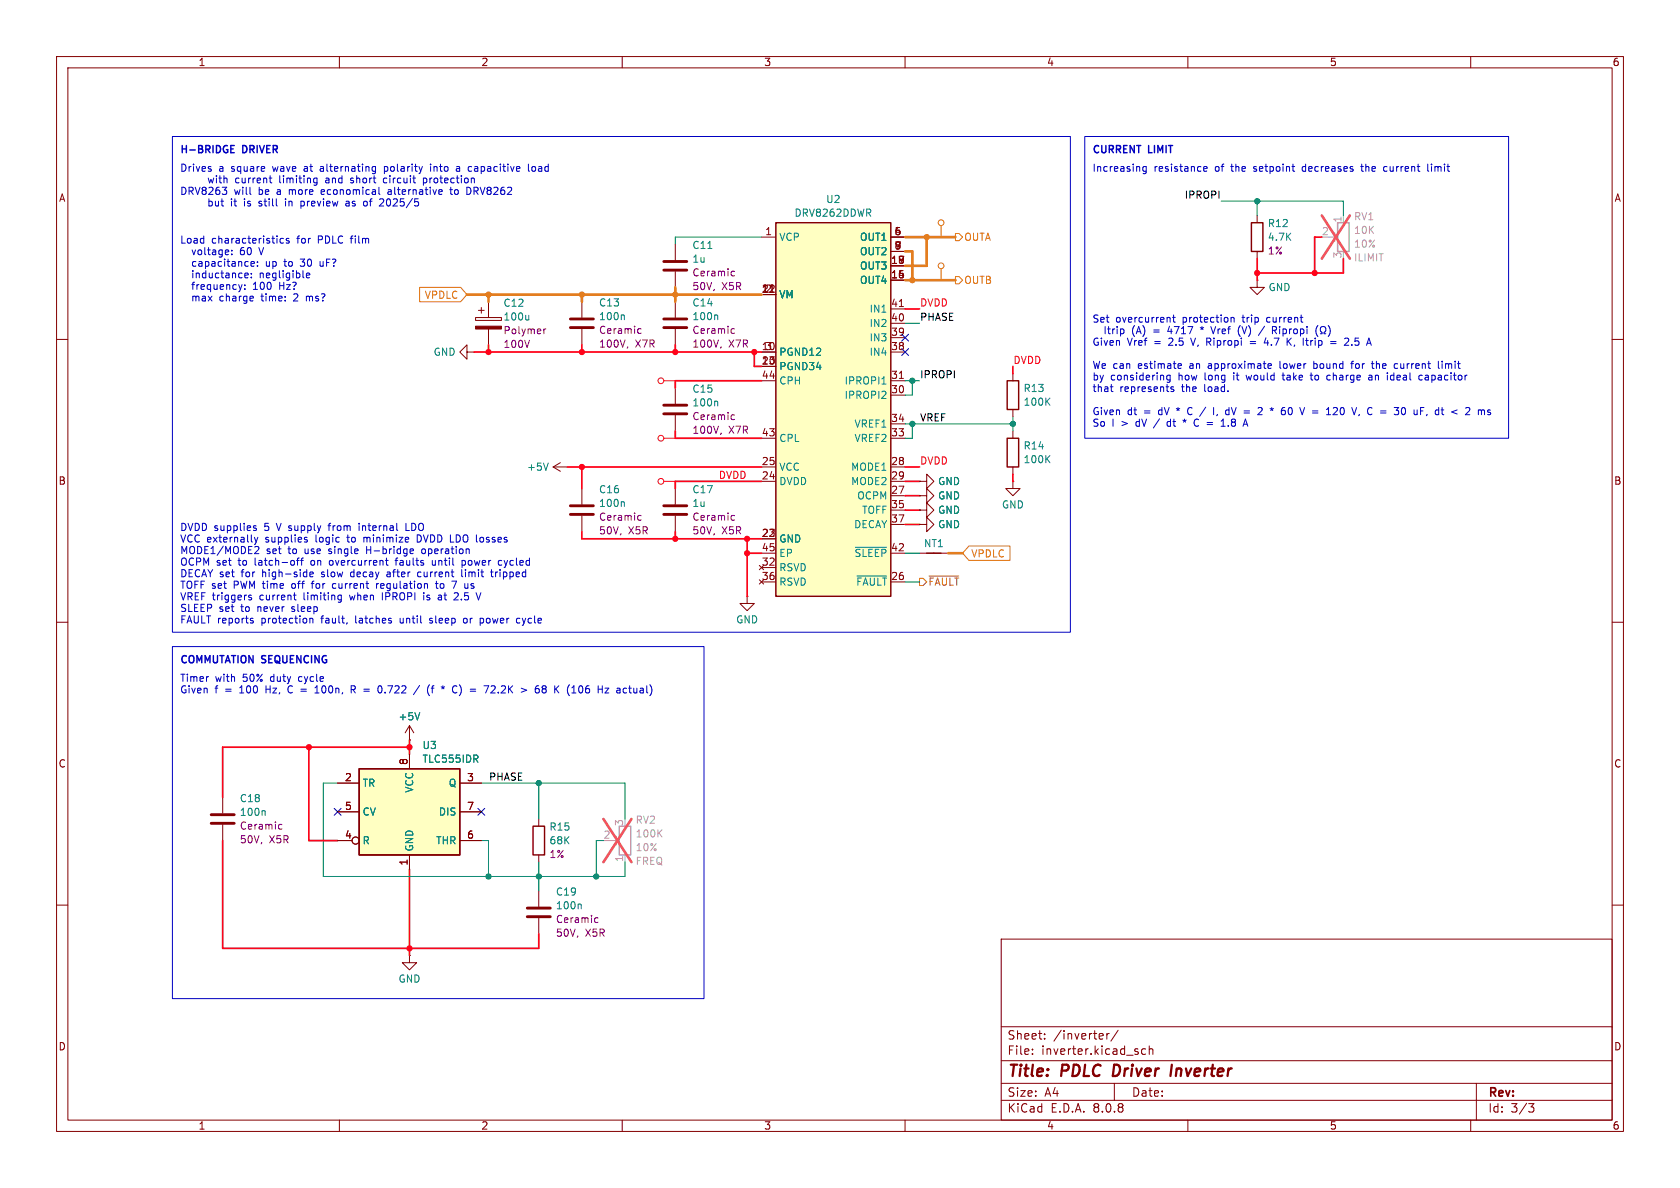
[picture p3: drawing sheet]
<svg xmlns="http://www.w3.org/2000/svg" width="297mm" height="210mm" viewBox="0 0 297 210" stroke-linecap="round" stroke-linejoin="round" font-family="sans-serif">
<g fill="none" stroke="#840000" stroke-width=".18">
<path d="M10 10h277v190h-277zM12 12h273v186h-273zM60 10v2M110 10v2M160 10v2M210 10v2M260 10v2M222.2 38.1v1.3M102.9 53.3v2.8M102.9 58.2v2.8M119.4 43.2v2.8M119.4 48v2.8"/>
<path d="M222.2 49.5v1.3h-1.2l1.2 1.3 1.3-1.3h-1.3M222.2 49.5h.1M222.2 44.5v1.2M10 60h2M119.4 68.6v2.8M119.4 73.4v2.8M179.1 66v1.3M179.1 72.4v1.3M179.1 76.2v1.3M285 60h2M97.8 82.6l1.3 .7M97.8 82.6h2.5"/>
<path d="M99.1 81.8l-1.3 .8M100.3 82.6h.1M119.4 86.4v2.8M119.4 91.2v2.8M162.6 87.6h1.2v-1.2l1.3 1.2-1.3 1.3v-1.3M162.6 87.6h.1M162.6 85.1h1.2v-1.3l1.3 1.3-1.3 1.3v-1.3M162.6 85.1h.1M162.6 92.7h1.2v-1.3l1.3 1.3-1.3 1.3v-1.3M162.6 92.7h.1M162.6 90.2h1.2v-1.3l1.3 1.3-1.3 1.2v-1.2M162.6 90.2h.1"/>
<path d="M162.6 97.8h5M179.1 85.1v1.3h1.2l-1.2 1.2-1.3-1.2h1.3M179.1 85.1h.1M179.1 82.6v1.2M10 110h2M285 110h2M72.4 130.8h.1M72.4 128.3l-.8 1.2M72.4 128.3v2.5M72.4 128.3l.8 1.2M95.2 144.8v1.3M95.2 151.1v1.3"/>
<path d="M95.2 157.5v2.8M10 160h2M72.4 168.9v1.3h1.3l-1.3 1.3-1.3-1.3h1.3M72.4 168.9h.1M95.2 162.3v2.8M177 166h108v32h-108zM285 160h2M60 198v2M110 198v2M160 198v2M177 194.5h108M177 191.5h108"/>
<path d="M177 187.5h108M177 181.5h108M182.5 186.3v.1M182.5 185.5v.1M184.7 183.6v.1M184.7 182.8v.1M195.7 182.7v1M196.1 182.7l-.3 .1-.1 .2M197 191.5v3M197.7 182.1l-1.3 2M202.5 185.5l-.4-.1-.3 .3v.4l.2 .2h.5M203.2 185.5l.2-.1 .3 .1 .1 .9"/>
<path d="M203.2 184.9v1.5M210 198v2M260 198v2M261 191.5v6.5M270.2 195.1h1l-.5 .6 .4 .1 .1 .5-.3 .3h-.4"/>
</g>
<path d="M197 188.2l-.3 2h.5M207.2 188.2l-.3 2" fill="none" stroke="#840000" stroke-width=".4"/>
<path d="M100.8 57.9h4.1M100.8 56.4h4.1M117.3 47.8h4.1M117.3 46.2h4.1M117.3 73.2h4.1M117.3 71.6h4.1M117.3 90.9h4.1M117.3 89.4h4.1M93.2 162.1h4.1M93.2 160.5h4.1" fill="none" stroke="#840000" stroke-width=".51"/>
<path d="M110.2 55.7l.2 .2v.6M125.1 43.9h.8M126.7 70.9l.2 .2v.7M185.1 70.9l.5 .7M185.6 70.4l-.7 .7M96.9 81.9l-.4 1.2M185.1 81.1l.5 .7M185.6 80.5l-.7 .8M74.2 126l-.4 1.3M102.6 159.8l.2 .2v.7" fill="none" stroke="#008484" stroke-width=".18"/>
<path d="M113 58.1l.3 .1M113.3 58.9h-.3M129.5 47.9l.4 .1M129.9 48.7l-.4 .1M111 61.3l-.1 .2M127.5 76.5l-.1 .3M129.5 73.3l.4 .1M129.9 74.1l-.4 .1M129.5 91.1l.4 .1M129.9 91.9l-.4 .1M105.4 162.2l.3 .1M105.7 163l-.3 .1" fill="none" stroke="#840084" stroke-width=".18"/>
<path d="M221.2 39.4h2.1v5.1h-2.1zM178.1 67.3h2v5.1h-2zM178.1 77.5h2v5.1h-2zM163.8 97.8h2.6M94.2 146.1h2.1v5h-2.1z" fill="none" stroke="#840000" stroke-width=".25"/>
<path d="M107.9 148.6h1.1M109 147.8v1.6M110.5 151.1v1.3M116.5 147.2l.5 .8M117 146.7l-.7 .7" fill="none" stroke="#a1a1a1" stroke-width=".18"/>
<path d="M109.5 146.1h2v5h-2z" fill="none" stroke="#a1a1a1" stroke-width=".25"/>
<path d="M106.7 144.8l4.9 7.6M111.6 144.8l-4.9 7.6" fill="none" stroke="#e65255" stroke-width=".46"/>
<path d="M63.5 135.9h17.8v15.2h-17.8z" fill="#ffffc2"/>
<path d="M63.5 135.9h17.8v15.2h-17.8z" fill="none" stroke="#840000" stroke-width=".25"/>
<g fill="none" stroke="#840000" stroke-width=".18">
<path d="M59.7 138.4h3.8M72.4 133.4v2.5M81.3 138.4h3.8M39.4 141v2.8M39.4 145.8v2.8M59.7 148.6h2.5M59.7 143.5h3.8M72.4 151.1v2.6M81.3 148.6h3.8M81.3 143.5h3.8"/>
<circle cx="62.9" cy="148.6" r=".63"/>
</g>
<path d="M84.1 134.1l.4 .6M84.4 133.6v.4M46.7 143.3l.2 .2v.6" fill="none" stroke="#008484" stroke-width=".18"/>
<path d="M37.3 145.5h4.1M37.3 144h4.1" fill="none" stroke="#840000" stroke-width=".51"/>
<path d="M49.5 145.7l.3 .1M49.8 146.5l-.3 .1" fill="none" stroke="#840084" stroke-width=".18"/>
<path d="M137.2 39.4h20.3v66h-20.3z" fill="#ffffc2"/>
<path d="M137.2 39.4h20.3v66h-20.3z" fill="none" stroke="#840000" stroke-width=".25"/>
<g fill="none" stroke="#840000" stroke-width=".18">
<path d="M84.1 56.1h4.5v.5h-4.5zM84.6 54.9h1M85.1 54.4v1M86.4 53.3v2.8M86.4 58.2v2.8M119.4 53.3v2.8M119.4 58.2v2.8M134.6 41.9h2.6M134.6 52.1h2.6M157.5 41.9h2.5M157.5 49.5h2.5M157.5 47h2.5"/>
<path d="M157.5 59.7h2.5M157.5 57.2h2.5M157.5 54.6h2.5M157.5 44.5h2.5M159 54.2h.7M82.5 62.2v-1.2l-1.2 1.2 1.2 1.3v-1.3h1.3M83.8 62.2h.1M134.6 62.2h2.6M134.6 64.8h2.6M134.6 67.3h2.6M134.6 77.5h2.6M157.5 62.2h2.5"/>
<path d="M157.5 69.9h2.5M157.5 67.3h2.5M157.5 77.5h2.5M157.5 74.9h2.5M159 66.9h.7M102.9 86.4v2.8M102.9 91.2v2.8M134.6 95.3h2.6M134.6 85.1h2.6M134.6 82.6h2.6M134.6 97.8h2.6M157.5 85.1h2.5"/>
<path d="M157.5 82.6h2.5M157.5 87.6h2.5M157.5 90.2h2.5M157.5 92.7h2.5M157.5 97.8h2.5M162.6 90.2h.1M162.6 92.7h.1M162.6 85.1h.1M162.6 87.6h.1M132.1 105.4v1.3h1.2l-1.2 1.3-1.3-1.3h1.3M132.1 105.4h.1M134.6 100.3h2.6"/>
<path d="M134.6 102.9h2.6M157.5 102.9h2.5M59.7 138.4h3.8M72.4 130.8h.1M72.4 133.4v2.5M81.3 138.4h3.8M59.7 148.6h2.5M59.7 143.5h3.8M72.4 151.1v2.6M81.3 148.6h3.8M81.3 143.5h3.8"/>
<circle cx="62.9" cy="148.6" r=".63"/>
</g>
<path d="M93.5 55.7v.9M93.5 56.5l-.2 .1M126.7 55.7l.2 .2v.6M155.9 67.9h.7M110.2 88.7l.2 .2v.6M151.2 96.7h5.5M151.5 101.8h5.2M74.2 126l-.4 1.3M84.1 134.1l.4 .6M84.4 133.6v.4" fill="none" stroke="#008484" stroke-width=".18"/>
<path d="M84.1 57.7h4.5v.5h-4.5z" fill="#840000" stroke="#840000" stroke-width=".18"/>
<path d="M96.1 58.2v.8M96.5 58.2l-.4 .2M129.5 58.1l.4 .1M129.9 58.9h-.4M127.5 61.3l-.1 .2M113 91.1l.3 .1M113.3 91.9l-.3 .1" fill="none" stroke="#840084" stroke-width=".18"/>
<path d="M117.3 57.9h4.1M117.3 56.4h4.1M100.8 90.9h4.1M100.8 89.4h4.1" fill="none" stroke="#840000" stroke-width=".51"/>
<path d="M237.5 38.1v1.3M234.9 41.9h1.1M236 41.1v1.6" fill="none" stroke="#a1a1a1" stroke-width=".18"/>
<path d="M236.5 39.4h2v5.1h-2z" fill="none" stroke="#a1a1a1" stroke-width=".25"/>
<path d="M233.7 38.1l4.9 7.6M238.6 38.1l-4.9 7.6" fill="none" stroke="#e65255" stroke-width=".46"/>
<g fill="none" stroke="#ff031a" stroke-width=".18">
<path d="M117.3 67.3h2.1M117.3 77.5h2.1M117.3 85.1h2.1"/>
<circle cx="116.8" cy="77.5" r=".51"/>
<circle cx="116.8" cy="67.3" r=".51"/>
<circle cx="116.8" cy="85.1" r=".51"/>
</g>
<g fill="none" stroke="#dd8500" stroke-width=".18">
<path d="M166.4 39.9v2M74.2 50.8h7.2l1.1 1.3-1.1 1.2h-7.2zM166.4 47.5v2M168.9 48.9h.6l.7 .6-.7 .7h-.6zM168.9 41.3h.6l.7 .6-.7 .6h-.6zM171.3 96.5h7.3v2.6h-7.3l-1.1-1.3z"/>
<circle cx="166.4" cy="39.4" r=".51"/>
<circle cx="166.4" cy="47" r=".51"/>
</g>
<path d="M162.6 102.2h.6l.6 .7-.6 .6h-.6zM164.2 101.8h5.3" fill="none" stroke="#848400" stroke-width=".18"/>
<g fill="none" stroke="#0000c2" stroke-width=".18">
<path d="M30.5 24.1h158.7v87.7h-158.7zM36.8 31.5l.3 .8 .2-.6 .2 .6 .3-.8M36.9 35.1v1.3M36.9 35.6h.4l.2 .2-.1 .6h-.5M37.3 29.9v.3M38.1 35.6v.8h.3l.2-.1M38.3 31.5v.8M38.6 35.6v.8M38.7 31.5h.5M38.9 31.1v1l.3 .2M39.1 35.6h.4M39.2 35.1v1.1l.3 .2"/>
<path d="M39.3 33.1h.8l-.4 .5M39.6 31.6l.2-.1h.3v.8M39.6 31.1v1.2M40 33.6l.1 .2-.1 .5M44.3 34.3l.1 .1M47.6 31.5h.5M47.8 31.1v1l.3 .2M53.2 36.4h.4M53.2 35.6v1.2M53.6 35.6h-.4M55.5 32.2l.2 .1h.3M56 31.5v1l-.2 .3-.3-.1"/>
<path d="M56 31.5h-.3l-.2 .1M57 29.4l-.4 .1M57.1 29.8h-.3l-.2 .2v.2l.5 .1M57.2 33.5h-.2l-.2 .2v.6l.4 .1M57.4 33.8l-.6 .1M61.2 35.6h.5M61.6 35.9h-.3l-.2 .2 .1 .3h.4M64.5 35.6h.3l.1 .2M64.9 36.2l-.1 .2h-.3M66 29.4l.4 .1M66.4 29.4v1.1l-.1 .1-.3 .1M66.4 30.2l-.4 .1"/>
<path d="M67 33.1v1.1l.2 .2M67.3 35.1l.4 .1 .1 .3-.7 .9h.7M68 30.2h.4M68 29.5h.4M68 29.4v1.3M68 31.5l-.2 .2v.4l.2 .2M68.6 33.6h.5M69 33.9h-.3l-.1 .2v.2l.4 .1M74.9 32.3h.4M74.9 31.5v1.3M75 31.5h.3M76.1 29v.1"/>
<path d="M76.1 29.4v.9M76.7 29.4v.9M76.8 29.5l-.1 .1M79.7 33.1v1.1l.3 .2M80.7 30.1l.1 .2 .5-.1M80.7 29.5h.5l.1 .8M81.3 29.7l-.5 .1-.1 .2M83.3 33.6l-.2 .6-.3 .2M83.9 29.9v.3M93.4 29v1.1l.2 .2M94.1 29.6l.2-.2 .3 .2 .1 .4-.1 .2-.3 .1-.2-.1zM191.8 24.1h74.9v53.4h-74.9z"/>
<path d="M202.6 29.4v1.1l-.2 .2-.3-.1M202.6 29.5l-.3-.1-.3 .3 .2 .5h.4M212.8 29.9l.6-.2-.1-.2-.3-.1-.2 .2 .1 .6h.4M228.4 29.4h.5M228.8 30.3h.1M230.3 29.5l-.1 .2 .1 .5M240.6 29.4h.4M240.7 29v1.1l.3 .2M245.2 29.5l-.4-.1-.2 .3 .1 .5h.5M252.4 29v1.1l.2 .2M253.1 29v.1M253.1 29.4v.9"/>
<path d="M41 44.9v.1M41 44.2v.2M43.3 51v.2M43.3 50.4v.1M43.8 49.1h-.3M43.9 48.5v.1l-.6 .1M44.4 47h.5M44.4 46.3l.4-.1 .2 .3-.6 .1M44.4 49v.1M44.4 48.3v.2M45.5 46.3v.1M45.5 47v.1"/>
<path d="M45.8 43.8l.4 1.2M50.1 42.2l-.3-.1-.3 .3 .1 .5h.5M51.1 42.2l-.3-.1-.2 .2 .1 .2 .4 .1v.3h-.5M52.6 52.5l-.7 .7h.8M53.1 45.8h.8M53.1 47l.2 .1M54.2 52.4v.8M54.2 49.1h.5M54.2 48.3h.4l.2 .3-.6 .1M54.5 52.4l-.3 .1M56.6 46.2v.7l.3 .2M206.7 56.1l.2 .2v.7"/>
<path d="M206.7 57.7l-.3 .9h.8M207.3 56.1h.5M207.5 55.7v1.1l.3 .2M210.5 59.8l.4 1.2M214.1 57.7l.4 1.3 .4-1.3M217.6 56.2l.2-.1 .3 .1 .1 .8M217.6 56.1v.9M219.1 59.2l.2 .3M219.3 57.5l-.2 .3M219.6 57.7l.4 1.3M223.6 57.7l-1.1 1.6M223.8 59.7l-.3 .9h.8"/>
<path d="M225.3 58.4l.4 .6M225.7 58l-.1 .3-.6 .1M228.3 59.8l-.7 .7M231 59.8v1.1l.3 .1M232.6 58.6l.4 .9M233 57.5l-.4 .9M233.4 59h.3v-.2a.54 .54 0 0 1-.3-.8 .54 .54 0 0 1 .8-.2 .58 .58 0 0 1-.1 1v.2h.3M234.8 57.5a1.46 1.46 0 0 1 0 2M237.7 59.9l.2-.1h.4l.1 .2v.3M196.5 69.2h.3M206.4 74.6l-.1 .1 .1 .6M206.9 66.3v1.1l-.3 .2-.3-.1"/>
<path d="M206.9 66.4l-.4-.1-.2 .3 .1 .5h.5M207.5 68.4h-.3l-.2 .2v.1l.5 .2v.3h-.5M208.4 64.3h.4l.1 .3-.6 .1M208.8 65.1h-.4M209.1 74.3l.3 .1M209.4 74.1v.3M209.4 74.4l-.2 .2M209.4 74.4l.2 .2M209.7 74.3l-.3 .1M210.2 72.1l-.2 .5 .2 .6M211.2 74.3a.66 .66 0 0 0 .4 1.1M214.5 72v1.3"/>
<path d="M215.2 73.4l-.1 .1M215.9 75.4h.7M216.2 74.1v1.3M216.9 72.5h.4M217.3 72v1.3M217.3 73.2l-.4 .1M219.9 75h.6M219.9 72.6h1M219.9 73h1M220.2 74.1l.4 1.3M220.3 66.3l.2 .9M221 60.7h1"/>
<path d="M222.4 72.2l.5-.2 .2 .4-.8 .9h.8M224.2 65.1h.5M224.2 64.3h.4l.2 .3-.6 .1M226.3 63.9v1l.2 .2M226.6 66.3h.5M226.8 65.9v1.1l.3 .2M227.7 60.3l.6 .7M228.2 72a.68 .68 0 0 0-.5 .7 .68 .68 0 0 0 .5 .6M231.6 66.3h.5M231.8 65.9v1.1l.3 .2M232.3 65.1h.3M232.3 63.9v1.2"/>
<path d="M232.6 64.3h-.3M234.8 66.3l.4 .1M235.2 67.1l-.4 .1M235.2 60.7h1M235.2 60.4h1M235.9 72l.4 .1 .1 .3-.7 .9h.7M238.8 64.3h.5M239 60.9v.1M239.3 63.9l-.3 .1v1.1M242 66.4h.5v.8M242.4 64.3h.5M242.5 66.6l-.4 .1-.2 .2 .2 .3 .4-.1"/>
<path d="M242.7 65.1h.2M245.9 67.1l.2 .1 .3-.1M246.4 66.4l-.3-.1-.2 .1M246.7 64.3h.4M247.1 65.1h-.4M251.1 66.3l.3 .1M251.4 67.1l-.3 .1M252.3 66.3l-.3 .1M252.4 66.7h-.3l-.2 .2 .1 .2 .4 .1M254.3 63.9v1l.2 .2M254.9 63.9v.1M254.9 64.3v.8"/>
<path d="M257.6 72.5l-1 .3 1 .4M259.6 72l.2 .3v.3l-.7 .7h.7M262.3 72.5l.1 .1v.7M44.9 93.3l.4 .1v.2l-.1 .2-.4-.1M44.9 93h.4M45 95l.3 .8M45.2 96.6l.4 .1 .2 .3-.8 .9h.8M45.3 95.8l-.3 .5M45.6 95l-.3 .8M52.4 99.1h.5M52.6 98.8v1.1M53.1 99.1h.5"/>
<path d="M53.6 98.6l-.3 .2v1.1M54 95.4l.3 .1 .1 .1-.2 .2h-.3M58 92.9h.5M58.3 99.2l-.1 .5 .3 .2M58.3 92.5l-.1 .2v1.1M61.3 95h.5M63.5 92.5v.1M63.5 92.9v.9M64.3 95v.8M64.7 95l-.4 .1M64.8 96.6v1.3M64.8 97.2h.7"/>
<path d="M68.5 99.9h.1M70 98.8v1.1M71.8 92.5v1.3h.6M72.7 97l.3 .1 .1 .2-.6 .1M73 97.8l-.3 .1M73.8 94.6v1.2h.4M75.1 97.1l-.3-.1-.2 .3v.5l.2 .1 .3-.1M76.4 99.1l.1 .8h.3l.2-.1M77 99.1v.8M81.7 99.1v1.2M82.2 99.2v.6l-.2 .1h-.3M88.3 99.1h.4"/>
<path d="M88.7 99.9h-.4M89.1 99.1l.3 .8M30.5 114.3h94v62.2h-94zM43.9 105.4l.6 .4-.2 .2h-.4M44.4 109.7l.3 .1 .1 .2-.2 .1h-.2M44.4 105.3l-.3-.1-.2 .2M44.4 109.3l.3 .1M51.9 105.2h.5M52.1 106h.3M54.8 101.5l.6-.1-.1-.2-.3-.1-.2 .2v.6h.5M54.8 109.3v.8M55 103.2h.5"/>
<path d="M55.3 109.5v.6M55.4 102.7l-.2 .2v1.1M59.2 103.2h-.3l-.1 .2v.5l.4 .1M60 105.2l.3 .1M60.3 106h-.3M60.3 105.2v1l-.1 .2-.3 .1M61.8 105.2l.2 .8M62.2 101.1l-.2 .3v.3l.2 .3M66.6 103.2v.8M66.6 103.3v.1M67.6 104.8v1.2M68.4 101.2h.5"/>
<path d="M68.9 101.5h-.3l-.2 .2v.2l.5 .1M70.7 109.3v.7l.4 .1M74.4 101.2l-.3-.1-.3 .3 .1 .5h.5M74.9 105.2v.8M75.9 110.1h.5M76.4 109.4l-.3-.1-.2 .2 .1 .2 .4 .1M77 103.2h.5M77.2 102.7v1.1l.3 .2M77.6 105.2l.4 .1 .1 .7M77.9 103.2l-.1 .2 .1 .5M78.1 106h-.5M78.1 105.5l-.5 .1"/>
<path d="M80.5 104.8h.4l.1 .3-.8 .9h.8M80.7 102.7l-.5 1.3M81.6 100.7v1.1l.2 .2M82.3 100.7v.1M82.3 101.1v.9M82.6 109.5l-.2-.2-.4 .1-.1 .1 .1 .6h.4l.2-.2M83.3 103.9l.3 .1M83.6 103.2l-.3 .1v.2l.3 .1M85 104.8l-.4 1.2M85.3 109.3l.2 .2v.4l-.2 .2M86.9 100.7v1.1l.3 .2M87.6 101.1v.9"/>
<path d="M87.7 101.2l-.1 .2M89.2 100.3h-.1M91.5 109.3l.4 .1M91.9 110.1h-.4M92.3 109.3l.3 .8M92.5 110.5l-.2 .1M50.9 121.8l.2 .6M55.7 122.5h.7M56 121.2v1.3M62.1 121.9l.6-.1 .1-.1v-.4l-.7-.1v1.3M62.4 121.9l.4 .6M67.2 121.2a.79 .79 0 0 1 0 1.3"/>
<path d="M74.2 121.2l-1.1 1.6M76.2 121.7h.5M76.7 121.2l-.3 .2v1.1M81.4 122.7l-.2 .3M85.6 121.2h.8l-.5 1.3M86.8 121.3l.5-.1 .2 .4-.7 .9h.7M94.7 121.8l-.1 .2M95.2 121.2l-.3 .1a.92 .92 0 0 0-.2 1.1M95.8 121.5l.3-.3h.2l.3 .3M100.4 122.6l.3 .4M100.7 121l-.3 .4M109.2 121.7h-.1"/>
<path d="M109.2 122l-.2 .2 .2 .3M112.6 122.4l-.4 .1M112.6 121.7v.8"/>
</g>
<path d="M40.8 26.3h.4M40.8 27h.6M40.8 25.7h.6" fill="none" stroke="#0000c2" stroke-width=".25"/>
<g fill="none" stroke="#ff031a" stroke-width=".3">
<path d="M160 54.6h2.6M222.2 45.7v3.8M233.7 41.9h-1.3v6.4M237.5 45.7v2.6h-15.3M83.8 62.2h50.8M86.4 61v1.2M102.9 61v1.2M119.4 61v1.2M119.4 76.2v1.3h15.2M133.3 62.2v2.6h1.3M134.6 67.3h-15.2v1.3M179.1 64.8v1.2"/>
<path d="M100.3 82.6h34.3M102.9 82.6v3.8M102.9 94v1.3h31.7M119.4 94v1.3M132.1 95.3v10.1M132.1 97.8h2.5M134.6 85.1h-15.2v1.3M160 82.6h2.6M160 85.1h2.6M160 90.2h2.6M160 92.7h2.6M160 87.6h2.6"/>
<path d="M179.1 83.8v1.3M54.6 132.1v16.5h5.1M72.4 132.1h-33v8.9M72.4 130.8v2.6M39.4 148.6v19h55.8v-2.5M72.4 153.7v15.2"/>
</g>
<g fill="none" stroke="#008400" stroke-width=".18">
<path d="M215.9 35.6h21.6v2.5M222.2 35.6v2.5M134.6 41.9h-15.2v1.3M160 57.2h2.6M160 67.3h2.6M160 74.9h19.1M161.3 67.3v2.6h-1.3M161.3 74.9v2.6h-1.3M179.1 73.7v2.5M160 97.8h2.6M160 102.9h2.6M59.7 138.4h-2.6v16.5h53.4v-2.5"/>
<path d="M85.1 138.4h25.4v6.4M95.2 138.4v6.4M85.1 148.6h1.3v6.3M95.2 152.4v5.1M106.7 148.6h-1.3v6.3"/>
</g>
<path d="M82.5 52.1h52.1M86.4 52.1v1.2M102.9 52.1v1.2M119.4 50.8v2.5M160 41.9h8.9M160 49.5h8.9M160 44.5h1.3v5M163.8 41.9v5.1h-3.8M167.6 97.8h2.6" fill="none" stroke="#dd8500" stroke-width=".46"/>
<path d="M159.4 59.1l1.2 1.2M160.6 59.1l-1.2 1.2M159.4 61.6l1.2 1.2M160.6 61.6l-1.2 1.2M59.1 142.9l1.2 1.2M60.3 142.9l-1.2 1.2M84.5 142.9l1.2 1.2M85.7 142.9l-1.2 1.2" fill="none" stroke="#000084" stroke-width=".18"/>
<g fill="#008400" stroke="#008400" stroke-width=".18">
<circle cx="95.2" cy="138.4" r=".46"/>
<circle cx="105.4" cy="154.9" r=".46"/>
<circle cx="95.2" cy="154.9" r=".46"/>
<circle cx="86.4" cy="154.9" r=".46"/>
<circle cx="161.3" cy="67.3" r=".46"/>
<circle cx="161.3" cy="74.9" r=".46"/>
<circle cx="179.1" cy="74.9" r=".46"/>
<circle cx="222.2" cy="35.6" r=".46"/>
</g>
<g fill="#dd8500" stroke="#dd8500" stroke-width=".18">
<circle cx="102.9" cy="52.1" r=".46"/>
<circle cx="119.4" cy="52.1" r=".46"/>
<circle cx="86.4" cy="52.1" r=".46"/>
<circle cx="161.3" cy="49.5" r=".46"/>
<circle cx="163.8" cy="41.9" r=".46"/>
</g>
<g fill="#ff031a" stroke="#ff031a" stroke-width=".18">
<circle cx="72.4" cy="132.1" r=".46"/>
<circle cx="86.4" cy="62.2" r=".46"/>
<circle cx="102.9" cy="62.2" r=".46"/>
<circle cx="54.6" cy="132.1" r=".46"/>
<circle cx="119.4" cy="62.2" r=".46"/>
<circle cx="119.4" cy="95.3" r=".46"/>
<circle cx="102.9" cy="82.6" r=".46"/>
<circle cx="132.1" cy="95.3" r=".46"/>
<circle cx="132.1" cy="97.8" r=".46"/>
<circle cx="133.3" cy="62.2" r=".46"/>
<circle cx="72.4" cy="167.6" r=".46"/>
<circle cx="222.2" cy="48.3" r=".46"/>
<circle cx="232.4" cy="48.3" r=".46"/>
</g>
<g font-size="2.8" fill="#840000">
<text x="178" y="190.9">Title:</text>
<text x="187.7" y="190.9">PDLC</text>
<text x="197.6" y="190.9">Driver</text>
<text x="208.6" y="190.9">Inverter</text>
</g>
<g font-size="2.1" fill="#840000">
<text x="178" y="184">Sheet:</text>
<text x="186.2" y="184">/inverter/</text>
<text x="178" y="186.7">File:</text>
<text x="184.1" y="186.7">inverter.kicad_sch</text>
<text x="178" y="196.9">KiCad</text>
<text x="178" y="194.1">Size:</text>
<text x="184.7" y="194.1">A4</text>
<text x="185.7" y="196.9">E.D.A.</text>
<text x="193.3" y="196.9">8.0.8</text>
<text x="200" y="194.1">Date:</text>
<text x="263" y="194.3">Rev:</text>
<text x="263" y="196.9">Id:</text>
<text x="267.1" y="196.9">3/3</text>
</g>
<g font-size="1.8" fill="#840000">
<text x="35" y="11.9">1</text>
<text x="85" y="11.9">2</text>
<text x="135" y="11.9">3</text>
<text x="185" y="11.9">4</text>
<text x="235" y="11.9">5</text>
<text x="285" y="11.9">6</text>
<text x="10.3" y="35.9">A</text>
<text x="285.3" y="35.9">A</text>
<text x="135.2" y="41.7">1</text>
<text x="158" y="41.7">5</text>
<text x="157.4" y="46.7">17</text>
<text x="158" y="44.2">7</text>
<text x="158.4" y="46.7">9</text>
<text x="135.2" y="51.8">22</text>
<text x="157.4" y="49.3">14</text>
<text x="158.4" y="49.3">5</text>
<text x="157.4" y="59.4">39</text>
<text x="157.4" y="56.9">40</text>
<text x="157.4" y="54.4">41</text>
<text x="134.6" y="62">10</text>
<text x="134.6" y="64.5">13</text>
<text x="135.2" y="62">3</text>
<text x="157.4" y="62">38</text>
<text x="134.6" y="67.1">44</text>
<text x="157.4" y="69.6">30</text>
<text x="157.4" y="67.1">31</text>
<text x="134.6" y="77.2">43</text>
<text x="157.4" y="77.2">33</text>
<text x="157.4" y="74.7">34</text>
<text x="134.6" y="82.3">25</text>
<text x="157.4" y="82.3">28</text>
<text x="10.3" y="85.9">B</text>
<text x="134.6" y="84.8">24</text>
<text x="157.4" y="87.4">27</text>
<text x="157.4" y="84.8">29</text>
<text x="157.4" y="89.9">35</text>
<text x="285.3" y="85.9">B</text>
<text x="134.6" y="95">22</text>
<text x="135.6" y="95">3</text>
<text x="157.4" y="92.5">37</text>
<text x="134.6" y="100.1">32</text>
<text x="134.6" y="97.5">45</text>
<text x="157.4" y="97.5">42</text>
<text x="134.6" y="102.6">36</text>
<text x="157.4" y="102.6">26</text>
<text x="10.3" y="135.9">C</text>
<text x="72.1" y="135.3" transform="rotate(-90 72.1 135.3)">8</text>
<text x="285.3" y="135.9">C</text>
<text x="60.9" y="138.2">2</text>
<text x="60.9" y="143.3">5</text>
<text x="82.5" y="138.2">3</text>
<text x="82.5" y="143.3">7</text>
<text x="60.9" y="148.3">4</text>
<text x="82.5" y="148.3">6</text>
<text x="72.1" y="153.1" transform="rotate(-90 72.1 153.1)">1</text>
<text x="10.3" y="185.9">D</text>
<text x="285.3" y="185.9">D</text>
<text x="35" y="199.9">1</text>
<text x="85" y="199.9">2</text>
<text x="135" y="199.9">3</text>
<text x="185" y="199.9">4</text>
<text x="235" y="199.9">5</text>
<text x="285" y="199.9">6</text>
</g>
<g font-size="1.8" fill="#0000c2">
<text x="31.7" y="27.4">H-BRIDGE</text>
<text x="43" y="27.4">DRIVER</text>
<text x="193" y="27.4">CURRENT</text>
<text x="203.1" y="27.4">LIMIT</text>
<text x="31.7" y="30.7">Drives</text>
<text x="31.7" y="32.8">with</text>
<text x="31.7" y="34.8">DRV8263</text>
<text x="38.7" y="30.7">a</text>
<text x="41" y="30.7">square</text>
<text x="41.4" y="34.8">will</text>
<text x="41.5" y="32.8">current</text>
<text x="45.9" y="34.8">be</text>
<text x="48.6" y="30.7">wave</text>
<text x="49.3" y="34.8">a</text>
<text x="49.5" y="32.8">limiting</text>
<text x="51.6" y="34.8">more</text>
<text x="54.3" y="30.7">at</text>
<text x="57.4" y="30.7">alternating</text>
<text x="57.5" y="34.8">economical</text>
<text x="57.9" y="32.8">and</text>
<text x="62.5" y="32.8">short</text>
<text x="68.5" y="32.8">circuit</text>
<text x="68.9" y="30.7">polarity</text>
<text x="69.6" y="34.8">alternative</text>
<text x="75.8" y="32.8">protection</text>
<text x="77.3" y="30.7">into</text>
<text x="80.8" y="34.8">to</text>
<text x="82.1" y="30.7">a</text>
<text x="83.9" y="34.8">DRV8262</text>
<text x="84.4" y="30.7">capacitive</text>
<text x="95.2" y="30.7">load</text>
<text x="193" y="30.7">Increasing</text>
<text x="204" y="30.7">resistance</text>
<text x="214.9" y="30.7">of</text>
<text x="218" y="30.7">the</text>
<text x="222.1" y="30.7">setpoint</text>
<text x="230.9" y="30.7">decreases</text>
<text x="241.6" y="30.7">the</text>
<text x="245.7" y="30.7">current</text>
<text x="253.6" y="30.7">limit</text>
<text x="40.7" y="36.8">it</text>
<text x="43.3" y="36.8">is</text>
<text x="46.1" y="36.8">still</text>
<text x="51" y="36.8">in</text>
<text x="53.9" y="36.8">preview</text>
<text x="62.1" y="36.8">as</text>
<text x="65.5" y="36.8">of</text>
<text x="68.5" y="36.8">2025/5</text>
<text x="31.7" y="43.4">Load</text>
<text x="34.1" y="45.4">voltage:</text>
<text x="34.1" y="47.5">capacitance:</text>
<text x="37.4" y="43.4">characteristics</text>
<text x="42.8" y="45.4">60</text>
<text x="46.4" y="45.4">V</text>
<text x="47.3" y="47.5">up</text>
<text x="50.8" y="47.5">to</text>
<text x="52.7" y="43.4">for</text>
<text x="53.8" y="47.5">30</text>
<text x="56.5" y="43.4">PDLC</text>
<text x="57.4" y="47.5">uF?</text>
<text x="62.5" y="43.4">film</text>
<text x="34.1" y="49.5">inductance:</text>
<text x="34.1" y="51.6">frequency:</text>
<text x="34.1" y="53.6">max</text>
<text x="39.1" y="53.6">charge</text>
<text x="45.1" y="51.6">100</text>
<text x="46.2" y="49.5">negligible</text>
<text x="46.7" y="53.6">time:</text>
<text x="49.9" y="51.6">Hz?</text>
<text x="52.6" y="53.6">2</text>
<text x="55" y="53.6">ms?</text>
<text x="193" y="57.4">Set</text>
<text x="195.4" y="59.4">Itrip</text>
<text x="197.2" y="57.4">overcurrent</text>
<text x="200.4" y="59.4">(A)</text>
<text x="204.4" y="59.4">=</text>
<text x="207.1" y="59.4">4717</text>
<text x="209.2" y="57.4">protection</text>
<text x="215.3" y="59.4">Vref</text>
<text x="220" y="57.4">trip</text>
<text x="220.1" y="59.4">(V)</text>
<text x="224.1" y="59.4">/</text>
<text x="224.4" y="57.4">current</text>
<text x="226.6" y="59.4">Ripropi</text>
<text x="193" y="61.4">Given</text>
<text x="193" y="65.5">We can</text>
<text x="199.3" y="61.4">Vref</text>
<text x="201.3" y="65.5">estimate</text>
<text x="204.2" y="61.4">=</text>
<text x="206.9" y="61.4">2.5</text>
<text x="210.6" y="65.5">an</text>
<text x="211.1" y="61.4">V, Ripropi</text>
<text x="214.1" y="65.5">approximate</text>
<text x="224.6" y="61.4">4.7</text>
<text x="226.9" y="65.5">lower</text>
<text x="228.8" y="61.4">K,</text>
<text x="231.8" y="61.4">Itrip</text>
<text x="233.1" y="65.5">bound</text>
<text x="236.9" y="61.4">=</text>
<text x="239.6" y="61.4">2.5</text>
<text x="240" y="65.5">for</text>
<text x="243.8" y="65.5">the</text>
<text x="248" y="65.5">current</text>
<text x="255.9" y="65.5">limit</text>
<text x="193" y="67.6">by</text>
<text x="193" y="69.6">that</text>
<text x="196.3" y="67.6">considering</text>
<text x="198" y="69.6">represents</text>
<text x="208.4" y="67.6">how</text>
<text x="209" y="69.6">the</text>
<text x="213.2" y="69.6">load.</text>
<text x="213.2" y="67.6">long</text>
<text x="218.5" y="67.6">it</text>
<text x="221" y="67.6">would</text>
<text x="227.6" y="67.6">take</text>
<text x="232.8" y="67.6">to</text>
<text x="235.8" y="67.6">charge</text>
<text x="243.4" y="67.6">an</text>
<text x="246.9" y="67.6">ideal</text>
<text x="252.7" y="67.6">capacitor</text>
<text x="193" y="73.7">Given</text>
<text x="193" y="75.8">So</text>
<text x="196.6" y="75.8">I</text>
<text x="198.3" y="75.8">&gt;</text>
<text x="199.3" y="73.7">dt</text>
<text x="201.1" y="75.8">dV</text>
<text x="202.3" y="73.7">=</text>
<text x="204.5" y="75.8">/</text>
<text x="205.1" y="73.7">dV</text>
<text x="207" y="75.8">dt</text>
<text x="208.5" y="73.7">*</text>
<text x="210.6" y="73.7">C /</text>
<text x="212.2" y="75.8">C =</text>
<text x="215.6" y="73.7">I,</text>
<text x="217.4" y="75.8">1.8</text>
<text x="217.9" y="73.7">dV</text>
<text x="224.1" y="73.7">2</text>
<text x="226.5" y="73.7">*</text>
<text x="228.6" y="73.7">60</text>
<text x="232.2" y="73.7">V =</text>
<text x="237.2" y="73.7">120</text>
<text x="242" y="73.7">V, C =</text>
<text x="250.1" y="73.7">30</text>
<text x="253.6" y="73.7">uF,</text>
<text x="257.7" y="73.7">dt</text>
<text x="260.7" y="73.7">&lt;</text>
<text x="263.5" y="73.7">2</text>
<text x="31.7" y="94.2">DVDD supplies</text>
<text x="46.9" y="94.2">5</text>
<text x="49.3" y="94.2">V supply</text>
<text x="58.9" y="94.2">from</text>
<text x="64.4" y="94.2">internal</text>
<text x="72.9" y="94.2">LDO</text>
<text x="31.7" y="96.3">VCC externally</text>
<text x="31.7" y="98.3">MODE1/MODE2</text>
<text x="31.7" y="100.3">OCPM set</text>
<text x="42.3" y="100.3">to</text>
<text x="45.4" y="100.3">latch-off</text>
<text x="47.1" y="96.3">supplies</text>
<text x="47.1" y="98.3">set</text>
<text x="51.1" y="98.3">to</text>
<text x="54.2" y="98.3">use</text>
<text x="55.5" y="100.3">on</text>
<text x="56.1" y="96.3">logic</text>
<text x="58.6" y="98.3">single</text>
<text x="59" y="100.3">overcurrent</text>
<text x="62" y="96.3">to</text>
<text x="65" y="96.3">minimize</text>
<text x="65.5" y="98.3">H-bridge</text>
<text x="70.9" y="100.3">faults</text>
<text x="74.7" y="96.3">DVDD LDO losses</text>
<text x="75.5" y="98.3">operation</text>
<text x="77.6" y="100.3">until</text>
<text x="83.1" y="100.3">power</text>
<text x="89.8" y="100.3">cycled</text>
<text x="31.7" y="102.4">DECAY set</text>
<text x="31.7" y="104.4">TOFF set</text>
<text x="31.7" y="106.5">VREF triggers</text>
<text x="41.4" y="104.4">PWM time</text>
<text x="42.8" y="102.4">for</text>
<text x="46" y="106.5">current</text>
<text x="46.7" y="102.4">high-side</text>
<text x="52.1" y="104.4">off</text>
<text x="54" y="106.5">limiting</text>
<text x="55.9" y="104.4">for</text>
<text x="57.4" y="102.4">slow</text>
<text x="59.8" y="104.4">current</text>
<text x="62.4" y="106.5">when</text>
<text x="62.7" y="102.4">decay</text>
<text x="67.7" y="104.4">regulation</text>
<text x="68.3" y="106.5">IPROPI</text>
<text x="69.4" y="102.4">after</text>
<text x="75" y="102.4">current</text>
<text x="75.8" y="106.5">is</text>
<text x="78.5" y="104.4">to</text>
<text x="78.7" y="106.5">at</text>
<text x="81.6" y="104.4">7</text>
<text x="81.7" y="106.5">2.5</text>
<text x="83" y="102.4">limit</text>
<text x="84" y="104.4">us</text>
<text x="88.5" y="102.4">tripped</text>
<text x="31.7" y="108.5">SLEEP</text>
<text x="31.7" y="110.6">FAULT reports</text>
<text x="38.7" y="108.5">set</text>
<text x="42.8" y="108.5">to</text>
<text x="45.8" y="108.5">never</text>
<text x="46.3" y="110.6">protection</text>
<text x="52.1" y="108.5">sleep</text>
<text x="57.2" y="110.6">fault,</text>
<text x="63.4" y="110.6">latches</text>
<text x="71.4" y="110.6">until</text>
<text x="76.9" y="110.6">sleep</text>
<text x="83.1" y="110.6">or</text>
<text x="86.3" y="110.6">power</text>
<text x="93" y="110.6">cycle</text>
<text x="31.7" y="117.6">COMMUTATION SEQUENCING</text>
<text x="31.7" y="120.9">Timer</text>
<text x="31.7" y="122.9">Given</text>
<text x="38" y="122.9">f</text>
<text x="38.1" y="120.9">with</text>
<text x="39.9" y="122.9">=</text>
<text x="42.6" y="122.9">100</text>
<text x="43" y="120.9">50%</text>
<text x="47.4" y="122.9">Hz,</text>
<text x="48.1" y="120.9">duty</text>
<text x="51.6" y="122.9">C =</text>
<text x="53.2" y="120.9">cycle</text>
<text x="56.8" y="122.9">100n,</text>
<text x="63.3" y="122.9">R =</text>
<text x="68.5" y="122.9">0.722</text>
<text x="75.1" y="122.9">/</text>
<text x="77.6" y="122.9">(f</text>
<text x="80.4" y="122.9">*</text>
<text x="82.5" y="122.9">C)</text>
<text x="88.5" y="122.9">72.2K</text>
<text x="95.2" y="122.9">&gt;</text>
<text x="97.9" y="122.9">68</text>
<text x="101.5" y="122.9">K</text>
<text x="104" y="122.9">(106</text>
<text x="109.6" y="122.9">Hz</text>
<text x="113.1" y="122.9">actual)</text>
</g>
<g font-size="1.8">
<text x="209.3" y="35.2">IPROPI</text>
<text x="162.6" y="56.8">PHASE</text>
<text x="162.6" y="67">IPROPI</text>
<text x="162.6" y="74.6">VREF</text>
<text x="86.4" y="138.1">PHASE</text>
</g>
<g font-size="1.8" fill="#008484">
<text x="140.4" y="38.5">DRV8262DDWR</text>
<text x="145.9" y="36.1">U2</text>
<text x="224" y="40.3">R12</text>
<text x="122.3" y="46.6">1u</text>
<text x="122.3" y="44.2">C11</text>
<text x="137.7" y="42.8">VCP</text>
<text x="151.9" y="47.9">OUT3</text>
<text x="151.9" y="42.8">OUT1</text>
<text x="151.9" y="45.3">OUT2</text>
<text x="224" y="42.8">4.7K</text>
<text x="137.7" y="52.9">VM</text>
<text x="151.9" y="50.4">OUT4</text>
<text x="224.2" y="51.7">GND</text>
<text x="88.9" y="56.9">100u</text>
<text x="88.9" y="54.4">C12</text>
<text x="105.8" y="56.8">100n</text>
<text x="105.8" y="54.4">C13</text>
<text x="122.3" y="56.8">100n</text>
<text x="122.3" y="54.4">C14</text>
<text x="153.6" y="58">IN2</text>
<text x="153.6" y="55.5">IN1</text>
<text x="76.6" y="63.1">GND</text>
<text x="137.7" y="63.1">PGND12</text>
<text x="137.7" y="65.6">PGND34</text>
<text x="153.6" y="63.1">IN4</text>
<text x="153.6" y="60.6">IN3</text>
<text x="122.3" y="69.6">C15</text>
<text x="137.7" y="68.2">CPH</text>
<text x="149.2" y="70.7">IPROPI2</text>
<text x="149.2" y="68.2">IPROPI1</text>
<text x="180.9" y="71.9">100K</text>
<text x="180.9" y="69.5">R13</text>
<text x="122.3" y="72">100n</text>
<text x="151" y="75.8">VREF1</text>
<text x="93.1" y="83.4">+5V</text>
<text x="137.7" y="83.4">VCC</text>
<text x="137.7" y="78.3">CPL</text>
<text x="150.4" y="83.4">MODE1</text>
<text x="151" y="78.3">VREF2</text>
<text x="180.9" y="82.1">100K</text>
<text x="180.9" y="79.7">R14</text>
<text x="105.8" y="89.8">100n</text>
<text x="105.8" y="87.4">C16</text>
<text x="122.3" y="89.8">1u</text>
<text x="122.3" y="87.4">C17</text>
<text x="137.7" y="86">DVDD</text>
<text x="150.4" y="86">MODE2</text>
<text x="151.4" y="88.5">OCPM</text>
<text x="165.7" y="88.5">GND</text>
<text x="165.7" y="86">GND</text>
<text x="150.9" y="93.6">DECAY</text>
<text x="152.3" y="91">TOFF</text>
<text x="165.7" y="93.6">GND</text>
<text x="165.7" y="91">GND</text>
<text x="177" y="90.1">GND</text>
<text x="137.7" y="96.1">GND</text>
<text x="137.7" y="101.2">RSVD</text>
<text x="137.7" y="98.7">EP</text>
<text x="151" y="98.7">~{SLEEP}</text>
<text x="163.2" y="96.9">NT1</text>
<text x="137.7" y="103.7">RSVD</text>
<text x="151.3" y="103.7">~{FAULT}</text>
<text x="130" y="110.4">GND</text>
<text x="70.4" y="127.5">+5V</text>
<text x="74.6" y="132.6">U3</text>
<text x="74.6" y="135">TLC555IDR</text>
<text x="42.3" y="142">C18</text>
<text x="64" y="139.3">TR</text>
<text x="73.3" y="140.2" transform="rotate(-90 73.3 140.2)">VCC</text>
<text x="79.2" y="139.3">Q</text>
<text x="42.3" y="144.4">100n</text>
<text x="64" y="149.5">R</text>
<text x="64" y="144.4">CV</text>
<text x="77" y="149.5">THR</text>
<text x="77.5" y="144.4">DIS</text>
<text x="97" y="147">R15</text>
<text x="97" y="149.5">68K</text>
<text x="73.3" y="150.6" transform="rotate(-90 73.3 150.6)">GND</text>
<text x="98.2" y="160.9">100n</text>
<text x="98.2" y="158.5">C19</text>
<text x="70.4" y="173.9">GND</text>
</g>
<g font-size="1.8" fill="#a1a1a1">
<text x="233.6" y="41.7">2</text>
<text x="237.2" y="39.4" transform="rotate(-90 237.2 39.4)">1</text>
<text x="239.3" y="39.1">RV1</text>
<text x="239.3" y="41.6">10K</text>
<text x="237.2" y="45.8" transform="rotate(-90 237.2 45.8)">3</text>
<text x="239.3" y="46.4">ILIMIT</text>
<text x="239.3" y="44">10%</text>
<text x="106.6" y="148.3">2</text>
<text x="110.2" y="146.1" transform="rotate(-90 110.2 146.1)">3</text>
<text x="112.3" y="145.8">RV2</text>
<text x="112.3" y="148.2">100K</text>
<text x="110.2" y="152.5" transform="rotate(-90 110.2 152.5)">1</text>
<text x="112.3" y="153.1">FREQ</text>
<text x="112.3" y="150.7">10%</text>
</g>
<g font-size="1.8" fill="#dd8500">
<text x="170.4" y="42.8">OUTA</text>
<text x="75" y="53">VPDLC</text>
<text x="170.4" y="50.4">OUTB</text>
<text x="171.6" y="98.8">VPDLC</text>
</g>
<g font-size="1.8" fill="#840084">
<text x="224" y="45.2">1%</text>
<text x="122.3" y="49.1">Ceramic</text>
<text x="122.3" y="51.5">50V,</text>
<text x="127.6" y="51.5">X5R</text>
<text x="88.9" y="59.3">Polymer</text>
<text x="105.8" y="59.2">Ceramic</text>
<text x="122.3" y="59.2">Ceramic</text>
<text x="88.9" y="61.7">100V</text>
<text x="105.8" y="61.7">100V,</text>
<text x="112.3" y="61.7">X7R</text>
<text x="122.3" y="61.7">100V,</text>
<text x="128.8" y="61.7">X7R</text>
<text x="122.3" y="74.5">Ceramic</text>
<text x="122.3" y="76.9">100V,</text>
<text x="128.8" y="76.9">X7R</text>
<text x="105.8" y="92.2">Ceramic</text>
<text x="105.8" y="94.7">50V,</text>
<text x="111.1" y="94.7">X5R</text>
<text x="122.3" y="92.2">Ceramic</text>
<text x="122.3" y="94.7">50V,</text>
<text x="127.6" y="94.7">X5R</text>
<text x="42.3" y="146.9">Ceramic</text>
<text x="42.3" y="149.3">50V,</text>
<text x="47.6" y="149.3">X5R</text>
<text x="97" y="151.9">1%</text>
<text x="98.2" y="163.4">Ceramic</text>
<text x="98.2" y="165.8">50V,</text>
<text x="103.5" y="165.8">X5R</text>
</g>
<g font-size="1.8" fill="#ff031a">
<text x="162.6" y="54.3">DVDD</text>
<text x="179.1" y="64.4">DVDD</text>
<text x="162.6" y="82.2">DVDD</text>
<text x="127" y="84.7">DVDD</text>
</g>
<text font-size="1.8" fill="#848400" x="164" y="103.7">~{FAULT}</text>
</svg>
